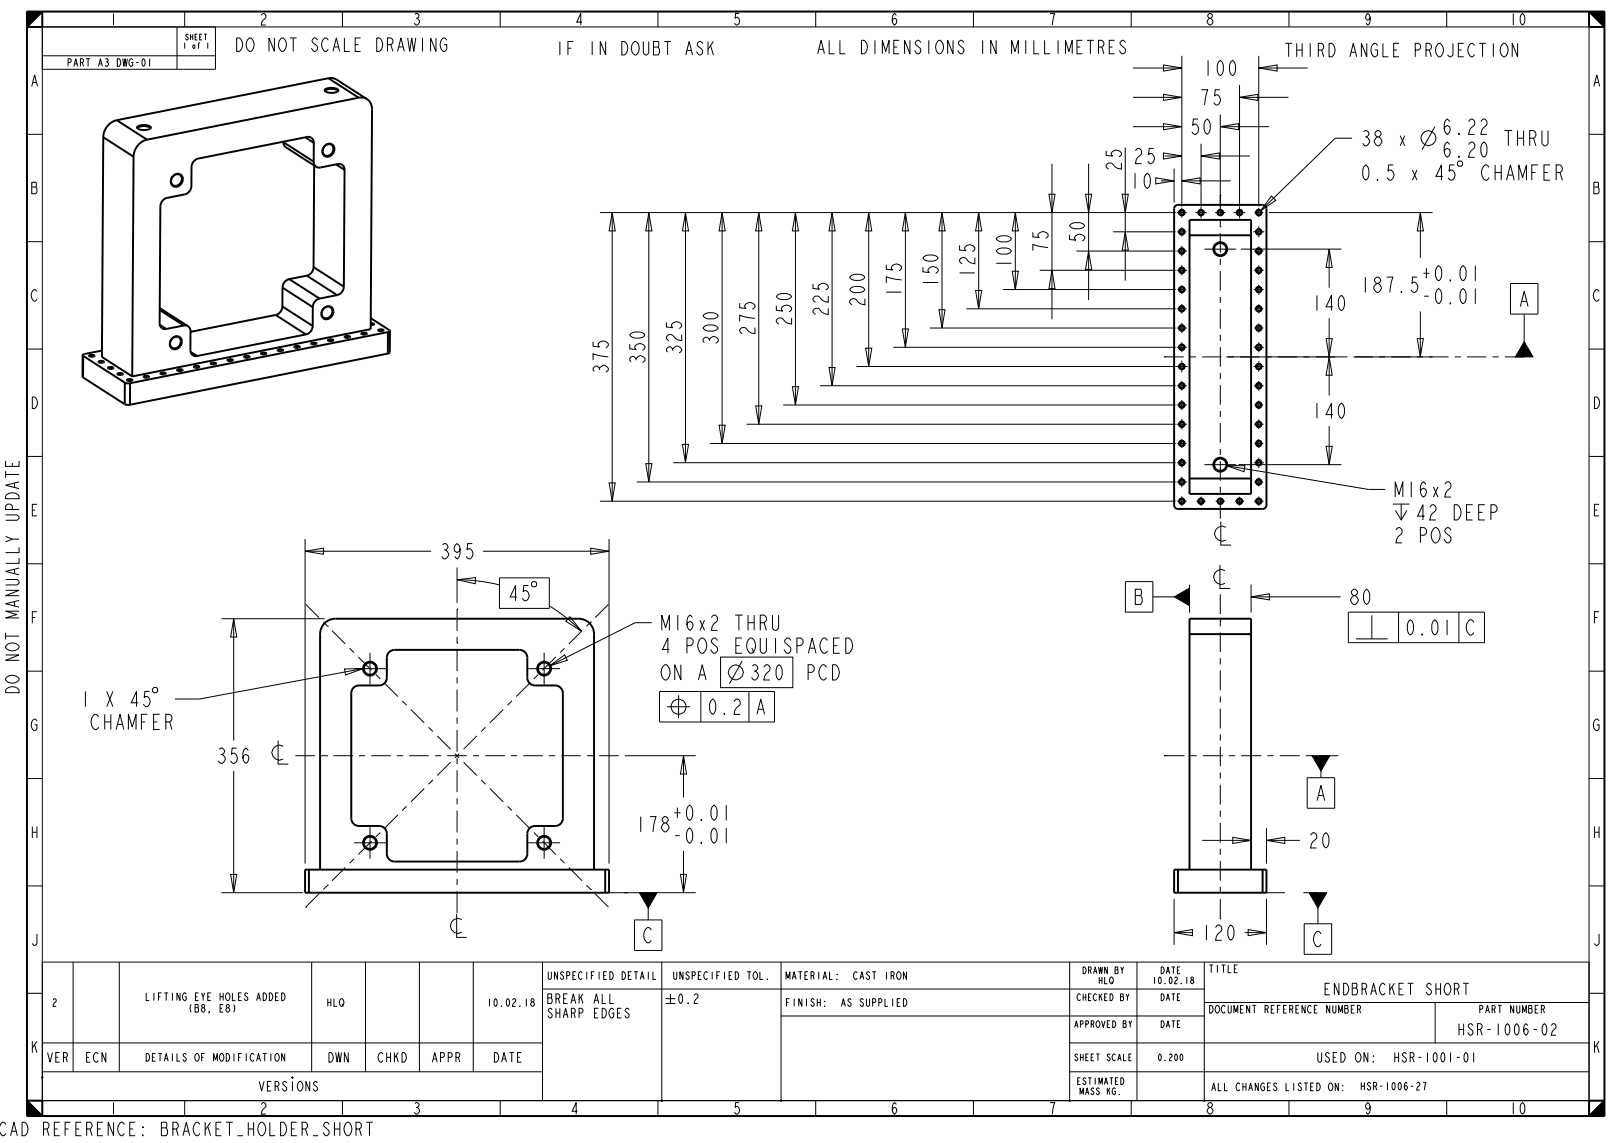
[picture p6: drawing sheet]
<svg xmlns="http://www.w3.org/2000/svg" width="420mm" height="297mm" viewBox="0 0 420 297" stroke-linecap="round" stroke-linejoin="round" font-family="sans-serif">
<path d="M7 3h4l-4 4zM413 3h4v4zM305.2 155.1l4-2.3v4.6zM166.2 232h4.6l-2.3 3.9zM340.2 232h4.6l-2.3 3.9zM7 286l4 4h-4zM413 290l4-4v4z" fill="#000"/>
<g fill="none" stroke="#000" stroke-width=".26">
<path d="M7 3h4l-4 4zM7 7h410v279h-410zM11 3h402v287h-402zM11 14.5h45M46 7v11M48 3v4M56 7v11h-45M89 3v4M130 3v4M171 3v4M212 3v4M253 3v4"/>
<path d="M294 3v4M294.5 17.7h12.7M302.4 16.9l4.8 .8-4.8 .8zM307.2 14.5v39.1M327.2 17.7l4.7-.8v1.6zM327.2 14.5v39.1M327.2 17.7h12.7M335 3v4M376 3v4M413 3h4v4zM7 34.9h4M292.5 38.4v34.5"/>
<path d="M294.5 32.9h12.7M294.5 25.3h12.7M302.4 39.7l4.8 .8-4.8 .8zM302.4 32.1l4.8 .8-4.8 .8zM302.4 24.5l4.8 .8-4.8 .8zM312.2 37.4v16.2M317.2 32.9l4.7-.8v1.6zM317.2 29.7v23.9M317.2 32.9h12.7M322.2 25.3l4.7-.8v1.6zM322.2 22.1v31.5M322.2 25.3h12.7"/>
<path d="M351.4 35.9h-4.4l-19.4 18.9M372.9 32.9l-3.3 6M413 34.9h4M155.9 55.2h149.7M159.1 55.2l.8 4.8h-1.6zM159.1 55.2v75M168.6 55.2l.8 4.8h-1.6zM168.6 55.2v70M178.2 55.2l.7 4.8h-1.5zM178.2 55.2v65M187.7 55.2l.8 4.8h-1.6zM187.7 55.2v60"/>
<path d="M197.2 55.2l.8 4.8h-1.6zM197.2 55.2v55M206.7 55.2l.8 4.8h-1.6zM206.7 55.2v50M216.3 55.2l.7 4.8h-1.5zM216.3 55.2v45M225.8 55.2l.8 4.8h-1.6zM225.8 55.2v40M235.3 55.2l.8 4.8h-1.6zM235.3 55.2v35M244.8 55.2l.8 4.8h-1.6zM244.8 55.2v30"/>
<path d="M254.4 55.2l.7 4.8h-1.5zM254.4 55.2v25M263.9 55.2l.8 4.8h-1.6zM263.9 55.2v20M272.6 50.5h1.6l-.8 4.7zM273.4 42.5v40.4M282.1 50.5h1.6l-.8 4.7zM282.9 42.5v35.4M291.7 50.5h1.5l-.7 4.7zM300.4 46.2l4.8 .8-4.8 .8zM301.7 47h3.5M302.7 40.5h4.5"/>
<path d="M305.2 43.8v8.8M307.2 47l4.7-.8v1.6zM307.2 47h12.7M312.2 40.5l4.7-.8v1.6zM312.2 40.5h12.7M329.8 55.2h42.5M330.5 50.9l1.1 1.2-4 2.7zM354.6 43.2l.4-.3a2.68 2.68 0 0 1 0 3.9 2.8 2.8 0 0 1-.4-3.6zM358 46.5l.2 .3h-.2zM362.1 42.9h-1.2l-.2 1.6 .4-.3a1.33 1.33 0 0 1 1.2 1.3 1.33 1.33 0 0 1-1.2 1.3l-.6-.6M367.1 44.2l1.2 2.6M368.3 44.2l-1.2 2.6"/>
<path d="M369.1 55.2l.8 4.8h-1.6zM369.1 55.2v11.8M375 45.8h-1.8l1.4-2.9v3.9M378 42.9h-1.2l-.2 1.6 .4-.3a1.33 1.33 0 0 1 1.2 1.3 1.33 1.33 0 0 1-1.2 1.3l-.6-.6M378.8 42.2l.3-.3h.7l.3 .3v.7l-.3 .3h-.7l-.3-.3zM387 43.5l-.6-.6a1.31 1.31 0 0 0-1.2 .9 2.47 2.47 0 0 0 .8 3h.4l.6-.6M388.6 42.9v3.9M388.6 44.8h1.6M390.2 42.9v3.9M391.6 46.8l.9-3.9 1 3.9M392 45.5h1.1M394.7 46.8v-3.9l1 3.3 1-3.3v3.9"/>
<path d="M398.1 44.8h1M399.7 42.9h-1.6v3.9M401.3 44.8h1M402.9 42.9h-1.6v3.9h1.6M404.5 44.8h1l.5-.6v-.7l-.5-.6h-1v3.9M405.5 44.8l.5 2M7 62.8h4M253.6 75.5h1.5l-.7 4.7zM260.7 75.2h44.9M263.1 70.5h1.6l-.8 4.7zM270.2 70.2h35.4M273.4 70.2l.8 4.8h-1.6z"/>
<path d="M279.8 65.2h25.8M282.9 65.2l.8 4.8h-1.6zM289.3 60.2h16.3M292.5 60.2l.7 4.8h-1.5zM322.5 64.7h26.1M345.4 64.7l.8 4.8h-1.5zM345.4 64.7v10.1M413 62.8h4M7 90.7h4M215.5 95.5h1.5l-.7 4.7zM222.6 95.2h83M225 90.5h1.6l-.8 4.7z"/>
<path d="M232.1 90.2h73.5M234.5 85.5h1.6l-.8 4.7zM241.7 85.2h63.9M244 80.5h1.6l-.8 4.7zM251.2 80.2h54.4M318.7 92.7h29.9M344.7 88h1.5l-.8 4.7zM345.4 92.7l.8 4.8h-1.5zM345.4 82.7v20.1M352.1 92.7h20.2M368.3 88h1.6l-.8 4.7zM369.1 80.9v11.8"/>
<path d="M413 90.7h4M7 118.6h4M177.4 115.5h1.5l-.7 4.7zM184.5 115.2h121.1M186.9 110.5h1.6l-.8 4.7zM194 110.2h111.6M196.4 105.5h1.6l-.8 4.7zM203.6 105.2h102M205.9 100.5h1.6l-.8 4.7zM213.1 100.2h92.5M344.7 116h1.5l-.8 4.7zM345.4 110.7v10"/>
<path d="M413 118.6h4M155.9 130.2h149.7M158.3 125.5h1.6l-.8 4.7zM165.5 125.2h140.1M167.8 120.5h1.6l-.8 4.7zM175 120.2h130.6M317.3 135.5v6.1h2.6M318.6 137a1.95 1.95 0 0 0-3 1.7 1.95 1.95 0 0 0 3 1.6M318.7 121h4.9l-.3 1.6zM318.7 121l37 6.2h4.3M321.9 120.7h26.7M362.7 132.6l1.5 2.5 1.5-2.5"/>
<path d="M364.2 131v4.1M7 146.5h4M79.3 143.2l4.8-.8v1.6zM79.3 140.1v84.3M79.3 143.2h32.7M118.8 150.6l5 .3 6 1.1M118.8 150.6l4.8-.5-.1 1.6zM118.8 147.5v9.1M125.5 143.2h32.8M129.8 150.1h13v8h-13zM134.4 155.1h-1.8l1.4-3v4M137.4 152.1h-1.2l-.2 1.7 .4-.3a1.33 1.33 0 0 1 1.2 1.3 1.33 1.33 0 0 1-1.2 1.3l-.6-.7"/>
<path d="M138.1 151.5l.4-.4h.6l.4 .4v.6l-.4 .4h-.6l-.4-.4zM142.8 157.4a45.7 45.7 0 0 1 8.3 6.6M153.5 142.4l4.8 .8-4.8 .8zM158.3 140.1v84.3M292.5 151.1h7.1v8h-7.1zM299.6 155.1h5.6M305.2 155.1l4-2.3v4.6zM309.2 151.9v7.3M317.1 146.8v6.1h2.6M318.4 148.3a1.95 1.95 0 0 0-3 1.6 1.95 1.95 0 0 0 3 1.7M325.2 155.1l4.7-.8v1.6zM325.2 151.9v7.3"/>
<path d="M325.2 155.1h23.2M350.4 159.1h35.4v7.9h-35.4zM356.5 159.9v6.1M363.5 159.1v7.9M379.2 159.1v7.9M413 146.5h4M7 174.4h4M22.2 179.6v4M27.7 179.6l1.6 4M29.3 179.6l-1.6 4M38.9 179.6h-1.2l-.2 1.7 .4-.3a1.33 1.33 0 0 1 1.2 1.3 1.33 1.33 0 0 1-1.2 1.3l-.6-.6M39.7 179l.3-.3h.6l.4 .3v.6l-.4 .4h-.6l-.3-.4z"/>
<path d="M57.6 160.8h26.8M60.7 160.8l.8 4.7h-1.6zM60.7 160.8v31.6M89.5 173.8l4.9-.1-4.6 1.7zM94.4 173.7l-42.6 7.9h-6.3M142.8 173l3.9-2.8 .8 1.4zM148.1 160.3l3 3.7-4-2.6zM169.4 161.8h-4.4l-22.2 11.2M171.4 179.7h29.9v7.9h-29.9zM182.1 179.7v7.9M187.3 170.7h18.8v8h-18.8zM192.9 171.7l-3.3 6"/>
<path d="M194.7 179.7v7.9M195.5 173.1l.4-.4a.91 .91 0 0 1 1 1l-.6 .7a1.19 1.19 0 0 1 .8 1.3 1.19 1.19 0 0 1-1.2 1l-.6-.7M195.9 174.4h.4M198.5 173.4l.6-.7h.4l.6 .7a1.54 1.54 0 0 1-1 1.6l-.4 .7-.2 1h1.6M202.1 173.1l.4-.4a2.68 2.68 0 0 1 0 4 2.81 2.81 0 0 1-.4-3.6zM352.4 166h8.3M366.2 161.4l.4-.4a2.68 2.68 0 0 1 0 4 2.81 2.81 0 0 1-.4-3.6zM369.5 164.7l.2 .3h-.2zM372.5 161.4l.4-.4a2.68 2.68 0 0 1 0 4 2.81 2.81 0 0 1-.4-3.6zM376.1 161v4M383 161.7l-.6-.7a1.31 1.31 0 0 0-1.1 1 2.47 2.47 0 0 0 .7 3h.4l.6-.6M413 174.4h4"/>
<path d="M35.9 182.6h-1.8l1.4-3v4M72.3 192.4v6.1h2.6M73.6 193.9a1.95 1.95 0 0 0-3 1.7 1.95 1.95 0 0 0 3 1.6M162.4 196.4h18.4M173.4 183.6h5.9M176.4 180.7v5.9M177.6 196.4l.8 4.7h-1.6zM177.6 196.4v10.8M184.8 182l.4-.3a2.68 2.68 0 0 1 0 3.9 2.81 2.81 0 0 1-.4-3.6zM188.2 185.3l.2 .3h-.2zM190.8 182.3l.6-.6h.4l.6 .6a1.54 1.54 0 0 1-1 1.7l-.4 .6-.2 1h1.6M196.7 185.6l1-3.9 1 3.9"/>
<path d="M197.1 184.3h1.2M7 202.3h4M60.7 200.3v31.7M312.5 218.4h12.7M320.4 217.6l4.8 .8-4.8 .8zM329.2 218.4l4.7-.8v1.6zM329.2 218.4h8.6M329.2 215.2v9.2M413 202.3h4M7 230.2h4M57.6 232h21.1M59.9 227.2h1.6l-.8 4.8z"/>
<path d="M118.7 237.5v6.1h2.6M120 238.9a1.95 1.95 0 0 0-3 1.7 1.95 1.95 0 0 0 3 1.6M162.2 232h18.6M164.9 239h7.1v8h-7.1zM166.2 232h4.6l-2.3 3.9zM168.5 235.9v3.1M176.8 227.2h1.6l-.8 4.8zM177.6 221.1v10.9M305.2 233.6v11.9M329.2 233.6v11.9M340.2 232h4.6l-2.3 3.9zM342.5 235.9v4.1"/>
<path d="M413 230.2h4M7 258.1h4M11 250h402M19 250v28.5M31 250v28.5M81 250v28.5M95 250v28.5M109 250v28.5M123 250v28.5M141 257h172M141 250v36M172 250v36"/>
<path d="M173 259.5h2.5M174.3 258.2v2.5M176.7 258.5l.2-.3a1.69 1.69 0 0 1 0 2.5 1.77 1.77 0 0 1-.2-2.2zM180.4 258.7l.4-.5h.2l.4 .5a.97 .97 0 0 1-.6 1l-.4 1h1M203 250v36M278 250v36M295.5 250v36M305.2 242.3l4.7-.8v1.6zM305.2 242.3h4.8M313 250v36M323.5 242.3h5.7M324.4 241.5l4.8 .8-4.8 .8z"/>
<path d="M339 240h7.1v8h-7.1zM413 258.1h4M11 271h130M11 278.5h130M173 260.7h2.5M178.8 260.5l.1 .2zM203 264h110M278 271h135M278 278.5h135M313 260.5h100M373 260.5v10.5M7 286l4 4h-4z"/>
<path d="M48 286v4M89 286v4M130 286v4M171 286v4M212 286v4M253 286v4M294 286v4M335 286v4M376 286v4M413 290l4-4v4z"/>
<circle cx="371.2" cy="35.9" r="1.95"/>
<circle cx="191.2" cy="174.7" r="1.95"/>
<circle cx="176.3" cy="183.6" r="1.97"/>
</g>
<g fill="none" stroke="#000" stroke-width=".51">
<path d="M7 3h410v287h-410zM11 3v4h-4zM413 3l4 4h-4zM26.8 35.7l-.3 57.1 7.9 5M26.8 35.7l7.9 5M30.3 31.2a4.7 4.7 0 0 0-3.5 4.5M30.3 31.2l7.9 5.1M35.7 33.4l-.1-.3a3 3 0 0 1 3.6 0l-.2 .3a3.8 3.8 0 0 1-3.1 .1h-.1M35.8 33.4h.1M35.8 33.4v.1M35.9 33.5l-.1-.2a2.71 2.71 0 0 1 3.2-.1v.3M38.2 36.3a4.7 4.7 0 0 0-3.5 4.4"/>
<path d="M73.7 36.9l.1 .8 .5 .6M73.7 36.9l7.8 5.1M73.7 36.8v.1M79.3 35.7l2.3 1.4M81.6 37.1a1.42 1.42 0 0 0-1.8-1.5l-28.3 5.6a2.33 2.33 0 0 0-1.7 2.2l-.1 4.9a2.33 2.33 0 0 1-1.7 2.2l-4.6 .9a2.33 2.33 0 0 0-1.7 2.2l-.2 30.4a1.42 1.42 0 0 0 1.7 1.5M81.6 37.1l-.1 4.9M84.4 37.9a1.48 1.48 0 0 1 2.2-.2 1.48 1.48 0 0 1-.1 2.3 1.49 1.49 0 0 1-2.3 .4 1.49 1.49 0 0 1 0-2.3zM84.5 37.9a1.32 1.32 0 0 1 1.9 0 1.32 1.32 0 0 1-.2 2 1.33 1.33 0 0 1-2 .2 1.33 1.33 0 0 1 .1-2zM84.5 23.7h.1M84.5 23.7l-.1-.3a3 3 0 0 1 3.6 .1l-.2 .3a3.8 3.8 0 0 1-3.2 0M84.5 23.7l.1 .1M84.6 23.7a2.71 2.71 0 0 1 3.1-.2v.3"/>
<path d="M84.6 23.7v.1M85.4 20.3h1.1l1 .4M85.4 20.3l-55.1 10.9M85.4 20.3l7.8 5.1M93.2 25.4a2.85 2.85 0 0 1 3.5 3l-.4 57.1-61.9 12.3M93.2 25.4l-55 10.9M34.7 40.7l-.3 57.1M45 45.7a1.48 1.48 0 0 1 2.2-.2 1.48 1.48 0 0 1-.1 2.3 1.49 1.49 0 0 1-2.3 .4 1.49 1.49 0 0 1 0-2.3zM45.1 45.7a1.32 1.32 0 0 1 1.9 0 1.32 1.32 0 0 1-.2 2 1.33 1.33 0 0 1-2 .2 1.33 1.33 0 0 1 .1-2zM81.5 42a1.42 1.42 0 0 0 1.8 1.5l4.5-.9a1.42 1.42 0 0 1 1.8 1.5M81.7 43l-.2 26.4M87.3 42.7l2.3 1.4"/>
<path d="M89.6 44.1l-.2 30.4M305.4 53.5l.8-.3h22a1 1 0 0 1 1 1v77a1 1 0 0 1-1 1h-22a1 1 0 0 1-1-1v-77zM309.2 57.1h16v71.2h-16zM73.4 79.6a2.33 2.33 0 0 1-1.8 2.2M73.4 79.6l7.9 5.1M73.4 74.7l7.9 5.1M73.4 74.7v4.9M75.2 72.5a2.33 2.33 0 0 0-1.8 2.2M75.2 72.5l7.8 5.1M79.7 71.6l-4.5 .9M79.7 71.6l7.9 5.1M81.3 79.8v4.9"/>
<path d="M81.5 69.4a2.33 2.33 0 0 1-1.8 2.2M81.5 69.4l7.9 5.1M83 77.6a2.33 2.33 0 0 0-1.7 2.2M87.6 76.7l-4.6 .9M89.4 74.5a2.33 2.33 0 0 1-1.8 2.2M309.2 61.1h16M21.5 92.3l.1 5.8M21.5 92.3l.1 .2M21.6 98.1l10.8 6.9M21.6 92.5l10.8 6.9M21.6 92.5v5.6M23.3 92.6h.1"/>
<path d="M24.5 92.5l-.7-.2-.6 .3M24.5 92.6h-1.2M24.5 92.6l-.1-.3-.7-.1-.5 .1v.3M25.6 94.1l.1-.2 .6-.1 .6 .1v.3M25.7 94.1h.1M25.7 94.1l1.2 .1M25.7 94.1l.6-.2 .6 .2M26.5 91.1l-4.6 .9-.4 .3M26.9 94.1h.1M28.1 95.7l.1-.3 .6-.1 .6 .2v.3M28.1 95.7h.1M28.1 95.7l1.3 .1"/>
<path d="M28.2 95.7l.7-.2 .5 .3M30.6 97.3v-.3l.7-.1 .6 .2-.1 .2M30.6 97.3h.1M30.6 97.3l.6-.2 .6 .2M30.6 97.3h1.2M32.4 99.4l1.4 .2M32.4 99.4v5.6M33.1 98.9v-.3l.6-.1 .6 .1v.3M33.1 98.9h.1M33.1 98.9h1.2M33.8 99.6v5.6M34.3 98.9h.1"/>
<path d="M34.3 98.9l-.7-.3-.5 .3M37.4 98v-.2l.7-.2 .6 .2-.1 .3M37.4 98h.1M37.4 98l.7-.2 .6 .3M37.4 98l1.2 .1M41.5 80.5l6.3 4.1M41.5 84.4l1.7 1.1M41.8 97.2h1.2M41.8 97.2v-.3l.6-.1 .6 .1v.3M41.8 97.1l.7-.2 .5 .3M44.7 88a1.48 1.48 0 0 1 2.2-.2 1.48 1.48 0 0 1-.1 2.2 1.49 1.49 0 0 1-2.2 .5 1.49 1.49 0 0 1-.1-2.3zM44.8 87.9a1.32 1.32 0 0 1 2 .1 1.32 1.32 0 0 1-.3 1.9 1.33 1.33 0 0 1-2 .2 1.33 1.33 0 0 1 .1-2z"/>
<path d="M46.1 96.3v-.3l.7-.1 .6 .2v.2M46.1 96.3h.1M46.1 96.3l.7-.2 .6 .2M46.1 96.3h1.3M47.4 96.3h.1M47.8 84.6a1.42 1.42 0 0 1 1.7 1.5v4.9a1.42 1.42 0 0 0 1.7 1.5M47.8 84.6l-4.6 .9M49.5 91.4l1.7 1.1M50.5 95.4v-.2l.6-.1 .6 .1v.3M50.5 95.5h.1M50.5 95.5l.6-.3 .6 .3M50.5 95.5h1.2"/>
<path d="M54.8 94.6h.1M54.8 94.6v-.3l.7-.1 .6 .1v.3M54.8 94.5l.8-.2 .5 .3M54.8 94.5v.1M54.8 94.6h1.3M59.2 93.7h1.2M59.2 93.7v-.3l.6-.1 .6 .2v.2M59.2 93.7l.7-.2 .5 .2M63.5 92.8l.1-.2 .6-.1 .6 .1v.3M63.6 92.9h.1M63.5 92.8l.7-.2 .6 .2M63.6 92.9h1.2"/>
<path d="M64.8 92.8h.1M67.9 92v-.3l.6-.1 .6 .1v.3M67.9 92h.1M67.9 92l.6-.3 .6 .3M67.9 92h1.2M71.6 81.8l-22.1 4.4M71.6 81.8l7.9 5.1M72.2 91.1h.1M72.2 91.1l.1-.2 .6-.2 .6 .2v.2M72.2 91.1l.8-.2 .5 .2M72.3 91.1h1.2M76.6 90.3v-.3l.6-.1 .6 .1v.3"/>
<path d="M76.6 90.3h.1M76.6 90.2l.7-.2 .5 .3M76.6 90.3h1.2M79.5 86.9l-28.3 5.6M80.9 89.4l.1-.3 .6-.1 .6 .2v.2M81 89.4h.1M81 89.4h1.2M81.3 84.7a2.33 2.33 0 0 1-1.8 2.2M82.2 89.4l-.7-.2-.5 .2M82.2 89.4h.1M84.1 80.2a1.48 1.48 0 0 1 2.2-.2 1.48 1.48 0 0 1-.1 2.2 1.49 1.49 0 0 1-2.2 .5 1.49 1.49 0 0 1-.1-2.3zM84.2 80.1a1.32 1.32 0 0 1 2 0 1.32 1.32 0 0 1-.3 2 1.33 1.33 0 0 1-2 .2 1.33 1.33 0 0 1 .1-2z"/>
<path d="M85.3 88.5v-.2l.6-.1 .6 .1v.3M85.3 88.6h.1M85.3 88.6l.6-.3 .6 .3M85.3 88.6h1.2M89.6 87.7h1.3M89.6 87.7l.1-.3 .6-.1 .6 .1v.3M89.7 87.6l.7-.2 .5 .3M94 86.8l.1-.3 .5-.1 .7 .2-.1 .2M94 86.8h.1M94 86.8l.6-.2 .6 .2M94 86.8h1.2M95.2 86.8h.1"/>
<path d="M96.3 84.1l.6 .1 .2 .2M96.3 84l.8 .1 .1 .2-.1 .1M96.4 82.7l4.9 3.3M97.1 84.4l-.8 .1M98.4 86l.6-.3 .6 .3M98.4 86h1.2M98.4 86v-.3l.6-.1 .6 .1v.3M100.8 91.9l-67 13.3M100.8 86.3l-67 13.3M100.8 86.3v5.6M101.3 86v5.6l-.5 .3M101.3 86l-.5 .3"/>
<path d="M32.4 105l1.4 .2M309.2 124.3h16M101.1 169.5l.7-.5 .7-.1h32.5a2 2 0 0 1 2 2v5.2a2 2 0 0 0 2 2h5.3a2 2 0 0 1 2 2v32.5a2 2 0 0 1-2 2h-5.3a2 2 0 0 0-2 2v5.3a2 2 0 0 1-2 2h-32.5a2 2 0 0 1-2-2v-5.3a2 2 0 0 0-2-2h-5.2a2 2 0 0 1-2-2v-32.5a2 2 0 0 1 2-2h5.2a2 2 0 0 0 2-2v-5.2l.2-.8zM309.2 164.8h16M79.3 226h79v6h-79zM80.3 226v6M83.2 226v-61.2a4 4 0 0 1 4-4h63.2a4 4 0 0 1 4 4v61.2M157.3 226v6M305.2 226h24v6h-24zM306.2 226v6M309.2 226v-65.2h16v65.2M328.2 226v6"/>
<path d="M10.8 279.8l.4 .4M11.2 279.8l-.4 .4M75.8 279.8l.4 .4M76.2 279.8l-.4 .4M7 286h4v4zM171.8 285.8l.4 .4M172.2 285.8l-.4 .4M202.8 285.8l.4 .4M203.2 285.8l-.4 .4M277.8 285.8l.4 .4M278.2 285.8l-.4 .4M413 286h4l-4 4z"/>
<circle cx="307.2" cy="55.2" r=".72"/>
<circle cx="307.2" cy="55.2" r=".62"/>
<circle cx="312.2" cy="55.2" r=".62"/>
<circle cx="312.2" cy="55.2" r=".72"/>
<circle cx="317.2" cy="55.2" r=".62"/>
<circle cx="317.2" cy="55.2" r=".72"/>
<circle cx="322.2" cy="55.2" r=".72"/>
<circle cx="322.2" cy="55.2" r=".62"/>
<circle cx="327.2" cy="55.2" r=".72"/>
<circle cx="327.2" cy="55.2" r=".62"/>
<circle cx="307.2" cy="75.2" r=".72"/>
<circle cx="307.2" cy="70.2" r=".72"/>
<circle cx="307.2" cy="60.2" r=".72"/>
<circle cx="307.2" cy="65.2" r=".72"/>
<circle cx="307.2" cy="70.2" r=".62"/>
<circle cx="307.2" cy="65.2" r=".62"/>
<circle cx="307.2" cy="60.2" r=".62"/>
<circle cx="307.2" cy="75.2" r=".62"/>
<circle cx="317.2" cy="64.7" r="1.8"/>
<circle cx="317.2" cy="64.7" r="1.6"/>
<circle cx="327.2" cy="75.2" r=".72"/>
<circle cx="327.2" cy="60.2" r=".72"/>
<circle cx="327.2" cy="70.2" r=".72"/>
<circle cx="327.2" cy="65.2" r=".72"/>
<circle cx="327.2" cy="70.2" r=".62"/>
<circle cx="327.2" cy="65.2" r=".62"/>
<circle cx="327.2" cy="60.2" r=".62"/>
<circle cx="327.2" cy="75.2" r=".62"/>
<circle cx="307.2" cy="80.2" r=".72"/>
<circle cx="307.2" cy="90.2" r=".72"/>
<circle cx="307.2" cy="85.2" r=".72"/>
<circle cx="307.2" cy="95.2" r=".72"/>
<circle cx="307.2" cy="90.2" r=".62"/>
<circle cx="307.2" cy="80.2" r=".62"/>
<circle cx="307.2" cy="85.2" r=".62"/>
<circle cx="307.2" cy="95.2" r=".62"/>
<circle cx="327.2" cy="80.2" r=".72"/>
<circle cx="327.2" cy="90.2" r=".72"/>
<circle cx="327.2" cy="85.2" r=".72"/>
<circle cx="327.2" cy="95.2" r=".72"/>
<circle cx="327.2" cy="90.2" r=".62"/>
<circle cx="327.2" cy="80.2" r=".62"/>
<circle cx="327.2" cy="85.2" r=".62"/>
<circle cx="327.2" cy="95.2" r=".62"/>
<circle cx="307.2" cy="110.2" r=".72"/>
<circle cx="307.2" cy="105.2" r=".72"/>
<circle cx="307.2" cy="115.2" r=".72"/>
<circle cx="307.2" cy="100.2" r=".72"/>
<circle cx="307.2" cy="110.2" r=".62"/>
<circle cx="307.2" cy="100.2" r=".62"/>
<circle cx="307.2" cy="105.2" r=".62"/>
<circle cx="307.2" cy="115.2" r=".62"/>
<circle cx="327.2" cy="110.2" r=".72"/>
<circle cx="327.2" cy="105.2" r=".72"/>
<circle cx="327.2" cy="115.2" r=".72"/>
<circle cx="327.2" cy="100.2" r=".72"/>
<circle cx="327.2" cy="110.2" r=".62"/>
<circle cx="327.2" cy="100.2" r=".62"/>
<circle cx="327.2" cy="105.2" r=".62"/>
<circle cx="327.2" cy="115.2" r=".62"/>
<circle cx="307.2" cy="120.2" r=".72"/>
<circle cx="307.2" cy="125.2" r=".72"/>
<circle cx="307.2" cy="130.2" r=".72"/>
<circle cx="307.2" cy="125.2" r=".62"/>
<circle cx="307.2" cy="130.2" r=".62"/>
<circle cx="307.2" cy="120.2" r=".62"/>
<circle cx="312.2" cy="130.2" r=".62"/>
<circle cx="312.2" cy="130.2" r=".72"/>
<circle cx="317.2" cy="120.7" r="1.6"/>
<circle cx="317.2" cy="120.7" r="1.8"/>
<circle cx="317.2" cy="130.2" r=".62"/>
<circle cx="317.2" cy="130.2" r=".72"/>
<circle cx="322.2" cy="130.2" r=".72"/>
<circle cx="322.2" cy="130.2" r=".62"/>
<circle cx="327.2" cy="120.2" r=".72"/>
<circle cx="327.2" cy="125.2" r=".72"/>
<circle cx="327.2" cy="130.2" r=".72"/>
<circle cx="327.2" cy="125.2" r=".62"/>
<circle cx="327.2" cy="130.2" r=".62"/>
<circle cx="327.2" cy="120.2" r=".62"/>
<circle cx="96.2" cy="173.7" r="1.8"/>
<circle cx="96.2" cy="173.7" r="1.6"/>
<circle cx="141.4" cy="173.7" r="1.8"/>
<circle cx="141.4" cy="173.7" r="1.6"/>
<circle cx="96.2" cy="219" r="1.8"/>
<circle cx="96.2" cy="219" r="1.6"/>
<circle cx="141.4" cy="219" r="1.8"/>
<circle cx="141.4" cy="219" r="1.6"/>
</g>
<path d="M158.3 232h10.2M329.2 232h13.3" fill="none" stroke="#000" stroke-width=".26" stroke-dasharray="4.8 4.8" stroke-linecap="butt"/>
<!-- layer: 02___PRT_ALL_AXES -->
<path d="M396.1 88.8l2.3 3.9h-4.5zM341 196.4h4.6l-2.3 3.9z" fill="#000"/>
<g fill="none" stroke="#000" stroke-width=".26">
<path d="M305.9 55.2h2.6M307.2 53.9v2.6M307.2 59v2.4M310.7 55.2h2.9M312.2 53.8v2.9M315.8 55.2h2.7M317.2 59h.1M317.2 50.7h.1M317.2 50.7v5.1M317.2 57.4v1.6M320.6 55.2h3.1M322.2 53.7v3.1"/>
<path d="M326 55.2h2.3M327.2 54.1v2.3M327.2 58.8v2.9M305.8 65.2h2.7M305.8 70.2h2.7M306 60.2h2.4M306 75.2h2.3M307.2 63.9v2.7M307.2 68.9v2.7M307.2 74.1v2.3M307.2 79v2.5M313 64.7h8.3"/>
<path d="M317.2 60.6v5.1M317.2 67.3v1.5M317.2 70.4v5.1M317.2 77.1v1.6M325.7 60.2h2.9M325.9 75.2h2.6M325.9 70.2h2.5M325.9 65.2h2.5M327.2 64v2.5M327.2 69v2.5M327.2 73.9v2.6M327.2 79.1v2.3"/>
<path d="M392.6 73.7h7.1v7.9h-7.1zM302.6 92.7h.1M302.6 92.7h5.1M305.6 95.2h3.1M305.9 85.2h2.6M305.9 90.2h2.5M305.9 80.2h2.5M307.2 83.9v2.6M307.2 89v2.5M307.2 93.7v3M307.2 99v2.5M309.3 92.7h1.6"/>
<path d="M312.4 92.7h5.1M317.2 80.3v5.1M317.2 87v1.6M317.2 90.2v5.1M317.2 96.9v1.6M319.1 92.7h1.6M322.3 92.7h5M325.8 95.2h2.7M325.9 90.2h2.6M326 85.2h2.3M326 80.2h2.3M327.2 84.1v2.3"/>
<path d="M327.2 88.9v2.6M327.2 93.9v2.7M327.2 99v2.5M328.9 92.7h1.6M332.1 92.7h5.1M338.8 92.7h1.5M341.9 92.7h5.1M348.6 92.7h1.6M351.8 92.7h5M358.4 92.7h1.6M361.6 92.7h5M368.2 92.7h1.6"/>
<path d="M371.4 92.7h5.1M378.1 92.7h1.6M381.3 92.7h5M387.9 92.7h1.6M391.1 92.7h5M396.1 88.8l2.3 3.9h-4.5zM396.1 81.6v7.2M305.8 110.2h2.7M305.8 105.2h2.7M305.9 100.2h2.5M306 115.2h2.3M307.2 103.9v2.7"/>
<path d="M307.2 108.9v2.7M307.2 114.1v2.3M307.2 119v2.5M317.2 100.1v5.1M317.2 106.8v1.5M317.2 109.9v5.1M317.2 116.6v1.6M317.2 119.8v5.1M325.9 100.2h2.5M325.9 110.2h2.5M326 115.2h2.3M326 105.2h2.3"/>
<path d="M327.2 104.1v2.3M327.2 109v2.5M327.2 114.1v2.3M327.2 118.9v2.7M305.8 125.2h2.7M305.9 130.2h2.5M305.9 120.2h2.5M307.2 123.9v2.7M307.2 129v2.5M310.9 130.2h2.5M312.2 129v2.4M313 120.7h8.3"/>
<path d="M315.9 130.2h2.5M317.2 126.5v1.6M317.2 129.7v5.1M321 130.2h2.3M322.2 129.1v2.3M325.8 120.2h2.7M325.9 130.2h2.5M326 125.2h2.3M327.2 124.1v2.3M327.2 129v2.5M79.4 157l3.5 3.5M79.4 157h.1"/>
<path d="M118.8 158.2h.1M118.8 158.2v5.7M158.1 157l-3.4 3.5M317.2 154.4v5.1M84 161.6l1.2 1.1M85.2 162.7h.1M86.3 163.9l3.4 3.4M90.9 168.4l1.1 1.2M92 173.7h8.3M93.1 170.7l3.5 3.5M96.2 169.6v8.3M97.7 175.3l1.1 1.1"/>
<path d="M100 177.5l3.4 3.5M118.8 167.1h.1M118.8 165.5v1.6M118.8 168.7v5.7M118.8 176v1.6M118.8 179.2v5.7M137.3 173.7h8.3M137.6 177.5l-3.4 3.5M139.9 175.3l-1.2 1.1M141.4 169.6v8.3M144.5 170.7l-3.5 3.5M146.7 168.4l-1.1 1.2"/>
<path d="M151.3 163.9l-3.5 3.4M153.6 161.6h.1M153.6 161.6l-1.2 1.1M317.2 161.1h.1M317.2 161.1v1.6M317.2 164.3v5.1M317.2 171v1.6M317.2 174.2v5.1M76.8 196.4h5M83.4 196.4h1.6M85 196.4h.1M86.6 196.4h5.1"/>
<path d="M93.3 196.4h1.6M96.5 196.4h5.1M103.2 196.4h1.6M104.5 182.1l1.2 1.2M106.4 196.4h5.1M106.8 184.4l3.5 3.4M111.4 189l1.1 1.1M113.1 196.4h1.6M113.6 191.2l3.5 3.5M116.2 196.4h5.1M117.1 198.1l-3.5 3.4M118.2 195.8l1.2 1.1"/>
<path d="M118.8 186.5v1.6M118.8 189.7v5.6M118.8 196.9v1.6M119.4 195.8l-1.2 1.1M120.5 198.1l3.4 3.4M122.9 196.4h1.6M123.9 191.2l-3.4 3.5M126.1 196.4h5.1M126.2 189l-1.1 1.1M130.8 184.4l-3.5 3.4M132.8 196.4h1.6M133 182.1l-1.1 1.2"/>
<path d="M136 196.4h5.1M142.7 196.4h1.6M145.9 196.4h5.1M152.6 196.4h1.6M155.7 196.4h5.1M302.6 196.4h.1M302.6 196.4h5.2M309.4 196.4h1.6M312.6 196.4h5.2M317.2 180.9v1.6M317.2 184.1v5.1M317.2 190.8v1.6"/>
<path d="M317.2 194v5.1M319.4 196.4h1.6M322.6 196.4h5.2M329.4 196.4h1.6M332.6 196.4h5.2M339.4 196.4h1.6M341 196.4h4.6l-2.3 3.9zM342.6 196.4h5.2M92 219h8.3M96.2 214.9v8.2M96.6 218.6l-3.5 3.4M98.8 216.3l-1.1 1.2"/>
<path d="M103.4 211.7l-3.4 3.5M105.7 209.5l-1.2 1.1M110.3 204.9l-3.5 3.5M112.5 202.6l-1.1 1.2M118.8 200.1v5.7M118.8 207.4v1.6M118.8 210.6v5.7M118.8 217.9v1.6M125.1 202.6l1.1 1.2M127.3 204.9l3.5 3.5M131.9 209.5l1.1 1.1M134.2 211.7l3.4 3.5"/>
<path d="M137.3 219h8.3M138.7 216.3l1.2 1.2M141 218.6l3.5 3.4M141.4 214.9v8.2M317.2 200.7v1.6M317.2 203.9v5.1M317.2 210.6v1.6M317.2 213.8v5.1M339.7 202.1h7.2v7.9h-7.2zM343.3 200.3v1.8M79.4 235.7h.1M82.9 232.3l-3.5 3.4"/>
<path d="M85.2 230h.1M85.2 230l-1.2 1.1M89.7 225.4l-3.4 3.5M92 223.2l-1.1 1.1M118.8 221.1v5.7M118.8 228.4v1.6M118.8 231.6v5.6M145.6 223.2l1.1 1.1M147.8 225.4l3.5 3.5M152.4 230l1.2 1.1M153.6 231.1h.1M154.7 232.3l3.4 3.4"/>
<path d="M317.2 238.7h.1M317.2 220.5v1.6M317.2 223.7v5.1M317.2 230.4v1.6M317.2 233.6v5.1"/>
</g>
<path d="M74.3 38.3l7.9 5M87.5 20.7l7.9 5.1M41.5 80l7.4 4.8" fill="none" stroke="#000" stroke-width=".51"/>
<g font-size="5.2">
<text x="312.4" y="19.7">100</text>
<text x="311.5" y="27.3">75</text>
<text x="309" y="34.9">50</text>
<text x="374.6" y="34.9">6.22</text>
<text x="353.4" y="37.9">38 x</text>
<text x="374.6" y="40.9">6.20</text>
<text x="390.4" y="37.9">THRU</text>
<text x="291.5" y="44.7" transform="rotate(-90 291.5 44.7)">25</text>
<text x="294.3" y="42.5">25</text>
<text x="293.4" y="49">10</text>
<text x="272.4" y="65.9" transform="rotate(-90 272.4 65.9)">75</text>
<text x="281.9" y="63.4" transform="rotate(-90 281.9 63.4)">50</text>
<text x="262.9" y="70" transform="rotate(-90 262.9 70)">100</text>
<text x="234.3" y="77.5" transform="rotate(-90 234.3 77.5)">175</text>
<text x="243.8" y="75" transform="rotate(-90 243.8 75)">150</text>
<text x="253.4" y="72.5" transform="rotate(-90 253.4 72.5)">125</text>
<text x="353.3" y="76">187.5</text>
<text x="369.1" y="73">+0.01</text>
<text x="215.3" y="82.5" transform="rotate(-90 215.3 82.5)">225</text>
<text x="224.8" y="80" transform="rotate(-90 224.8 80)">200</text>
<text x="340.7" y="80.7">140</text>
<text x="369.1" y="78.9">-0.01</text>
<text x="394.6" y="79.6">A</text>
<text x="186.7" y="90" transform="rotate(-90 186.7 90)">300</text>
<text x="196.2" y="87.5" transform="rotate(-90 196.2 87.5)">275</text>
<text x="205.7" y="85" transform="rotate(-90 205.7 85)">250</text>
<text x="167.6" y="95" transform="rotate(-90 167.6 95)">350</text>
<text x="177.2" y="92.5" transform="rotate(-90 177.2 92.5)">325</text>
<text x="158.1" y="97.5" transform="rotate(-90 158.1 97.5)">375</text>
<text x="340.7" y="108.7">140</text>
<text x="362" y="129.2">M16x2</text>
<text x="367.6" y="135.1">42 DEEP</text>
<text x="362" y="141.1">2 POS</text>
<text x="114" y="145.2">395</text>
<text x="294.5" y="157.1">B</text>
<text x="350.4" y="157.1">80</text>
<text x="171.4" y="163.8">M</text>
<text x="174.6" y="163.8">16x2 THRU</text>
<text x="171.4" y="169.7">4 POS EQUISPACED</text>
<text x="171.4" y="176.7">ON A</text>
<text x="209.2" y="176.7">PCD</text>
<text x="23.3" y="189.6">CHAMFER</text>
<text x="56" y="198.4">356</text>
<text x="341.7" y="208">A</text>
<text x="174.5" y="213.2">+0.01</text>
<text x="164.9" y="216.2">178</text>
<text x="174.5" y="219.1">-0.01</text>
<text x="339.8" y="220.3">20</text>
<text x="166.9" y="245">C</text>
<text x="312" y="244.3">120</text>
<text x="340.9" y="246">C</text>
</g>
<g font-size="4.5">
<text x="61.5" y="13.4">DO NOT SCALE DRAWING</text>
<text x="144.6" y="14.3">IF IN DOUBT ASK</text>
<text x="213" y="14">ALL DIMENSIONS IN MILLIMETRES</text>
<text x="334.3" y="14.8">THIRD ANGLE PROJECTION</text>
<text x="5" y="179.9" transform="rotate(-90 5 179.9)">DO NOT MANUALLY UPDATE</text>
<text x="0" y="295.1">CAD REFERENCE:</text>
<text x="42.1" y="295.1">BRACKET_HOLDER_SHORT</text>
</g>
<g font-size="3.9">
<text x="28.3" y="6.5">1</text>
<text x="67.3" y="6.5">2</text>
<text x="107.2" y="6.5">3</text>
<text x="149.3" y="6.5">4</text>
<text x="190.3" y="6.5">5</text>
<text x="231.3" y="6.5">6</text>
<text x="272.3" y="6.5">7</text>
<text x="313.3" y="6.5">8</text>
<text x="354.3" y="6.5">9</text>
<text x="392.2" y="6.5">10</text>
<text x="7.8" y="22.5">A</text>
<text x="413.8" y="22.5">A</text>
<text x="7.8" y="50.4">B</text>
<text x="413.8" y="50.4">B</text>
<text x="7.8" y="78.3">C</text>
<text x="413.8" y="78.3">C</text>
<text x="7.8" y="106.2">D</text>
<text x="413.8" y="106.2">D</text>
<text x="7.8" y="134">E</text>
<text x="413.8" y="134">E</text>
<text x="7.8" y="162">F</text>
<text x="413.8" y="162">F</text>
<text x="7.8" y="189.9">G</text>
<text x="413.8" y="189.9">G</text>
<text x="7.8" y="217.7">H</text>
<text x="413.8" y="217.7">H</text>
<text x="7.8" y="245.7">J</text>
<text x="413.8" y="245.7">J</text>
<text x="344.3" y="258.5">ENDBRACKET SHORT</text>
<text x="379" y="269">HSR-1006-02</text>
<text x="7.8" y="273.6">K</text>
<text x="413.8" y="273.6">K</text>
<text x="28.3" y="289.5">1</text>
<text x="67.3" y="289.5">2</text>
<text x="107.2" y="289.5">3</text>
<text x="148.2" y="289.5">4</text>
<text x="190.3" y="289.5">5</text>
<text x="231.3" y="289.5">6</text>
<text x="272.3" y="289.5">7</text>
<text x="313.3" y="289.5">8</text>
<text x="354.3" y="289.5">9</text>
<text x="392.2" y="289.5">10</text>
</g>
<g font-size="3.3">
<text x="142" y="260.7">BREAK ALL</text>
<text x="142" y="264.5">SHARP EDGES</text>
<text x="12.1" y="276">VER</text>
<text x="22.1" y="276">ECN</text>
<text x="85.1" y="276">DWN</text>
<text x="98.1" y="276">CHKD</text>
<text x="112.1" y="276">APPR</text>
<text x="128.1" y="276">DATE</text>
<text x="342.5" y="276">USED ON:</text>
<text x="362" y="276">HSR-1001-01</text>
<text x="67.2" y="283.5">VERSIONS</text>
</g>
<g font-size="2.6">
<text x="17.4" y="17.3">PART A3 DWG-01</text>
<text x="142.5" y="254.5">UNSPECIFIED DETAIL</text>
<text x="175" y="254.5">UNSPECIFIED TOL.</text>
<text x="204" y="254.5">MATERIAL:</text>
<text x="221.2" y="254.5">CAST IRON</text>
<text x="314" y="252.7">TITLE</text>
<text x="13.4" y="261.5">2</text>
<text x="38.1" y="260">LIFTING EYE HOLES ADDED</text>
<text x="49" y="263">(B8, E8)</text>
<text x="84.9" y="261.5">HLQ</text>
<text x="126.5" y="261.5">10.02.18</text>
<text x="204" y="261.5">FINISH:</text>
<text x="218" y="261.5">AS SUPPLIED</text>
<text x="314" y="263.2">DOCUMENT REFERENCE NUMBER</text>
<text x="384.4" y="263.2">PART NUMBER</text>
<text x="38.1" y="275.7">DETAILS OF MODIFICATION</text>
<text x="314.6" y="283.4">ALL CHANGES LISTED ON:</text>
<text x="353.6" y="283.2">HSR-1006-27</text>
</g>
<g font-size="2.3">
<text x="281.3" y="253">DRAWN BY</text>
<text x="285.4" y="255.6">HLQ</text>
<text x="299.5" y="255.6">10.02.18</text>
<text x="301.5" y="253">DATE</text>
<text x="279.9" y="260">CHECKED BY</text>
<text x="301.5" y="260">DATE</text>
<text x="279.2" y="267">APPROVED BY</text>
<text x="301.5" y="267">DATE</text>
<text x="279.2" y="275.6">SHEET SCALE</text>
<text x="300.8" y="275.6">0.200</text>
<text x="279.9" y="281.8">ESTIMATED</text>
<text x="280.6" y="284.4">MASS KG.</text>
</g>
<g font-size="2">
<text x="48.1" y="10.4">SHEET</text>
<text x="47.4" y="12.6">1 of 1</text>
</g>
</svg>
